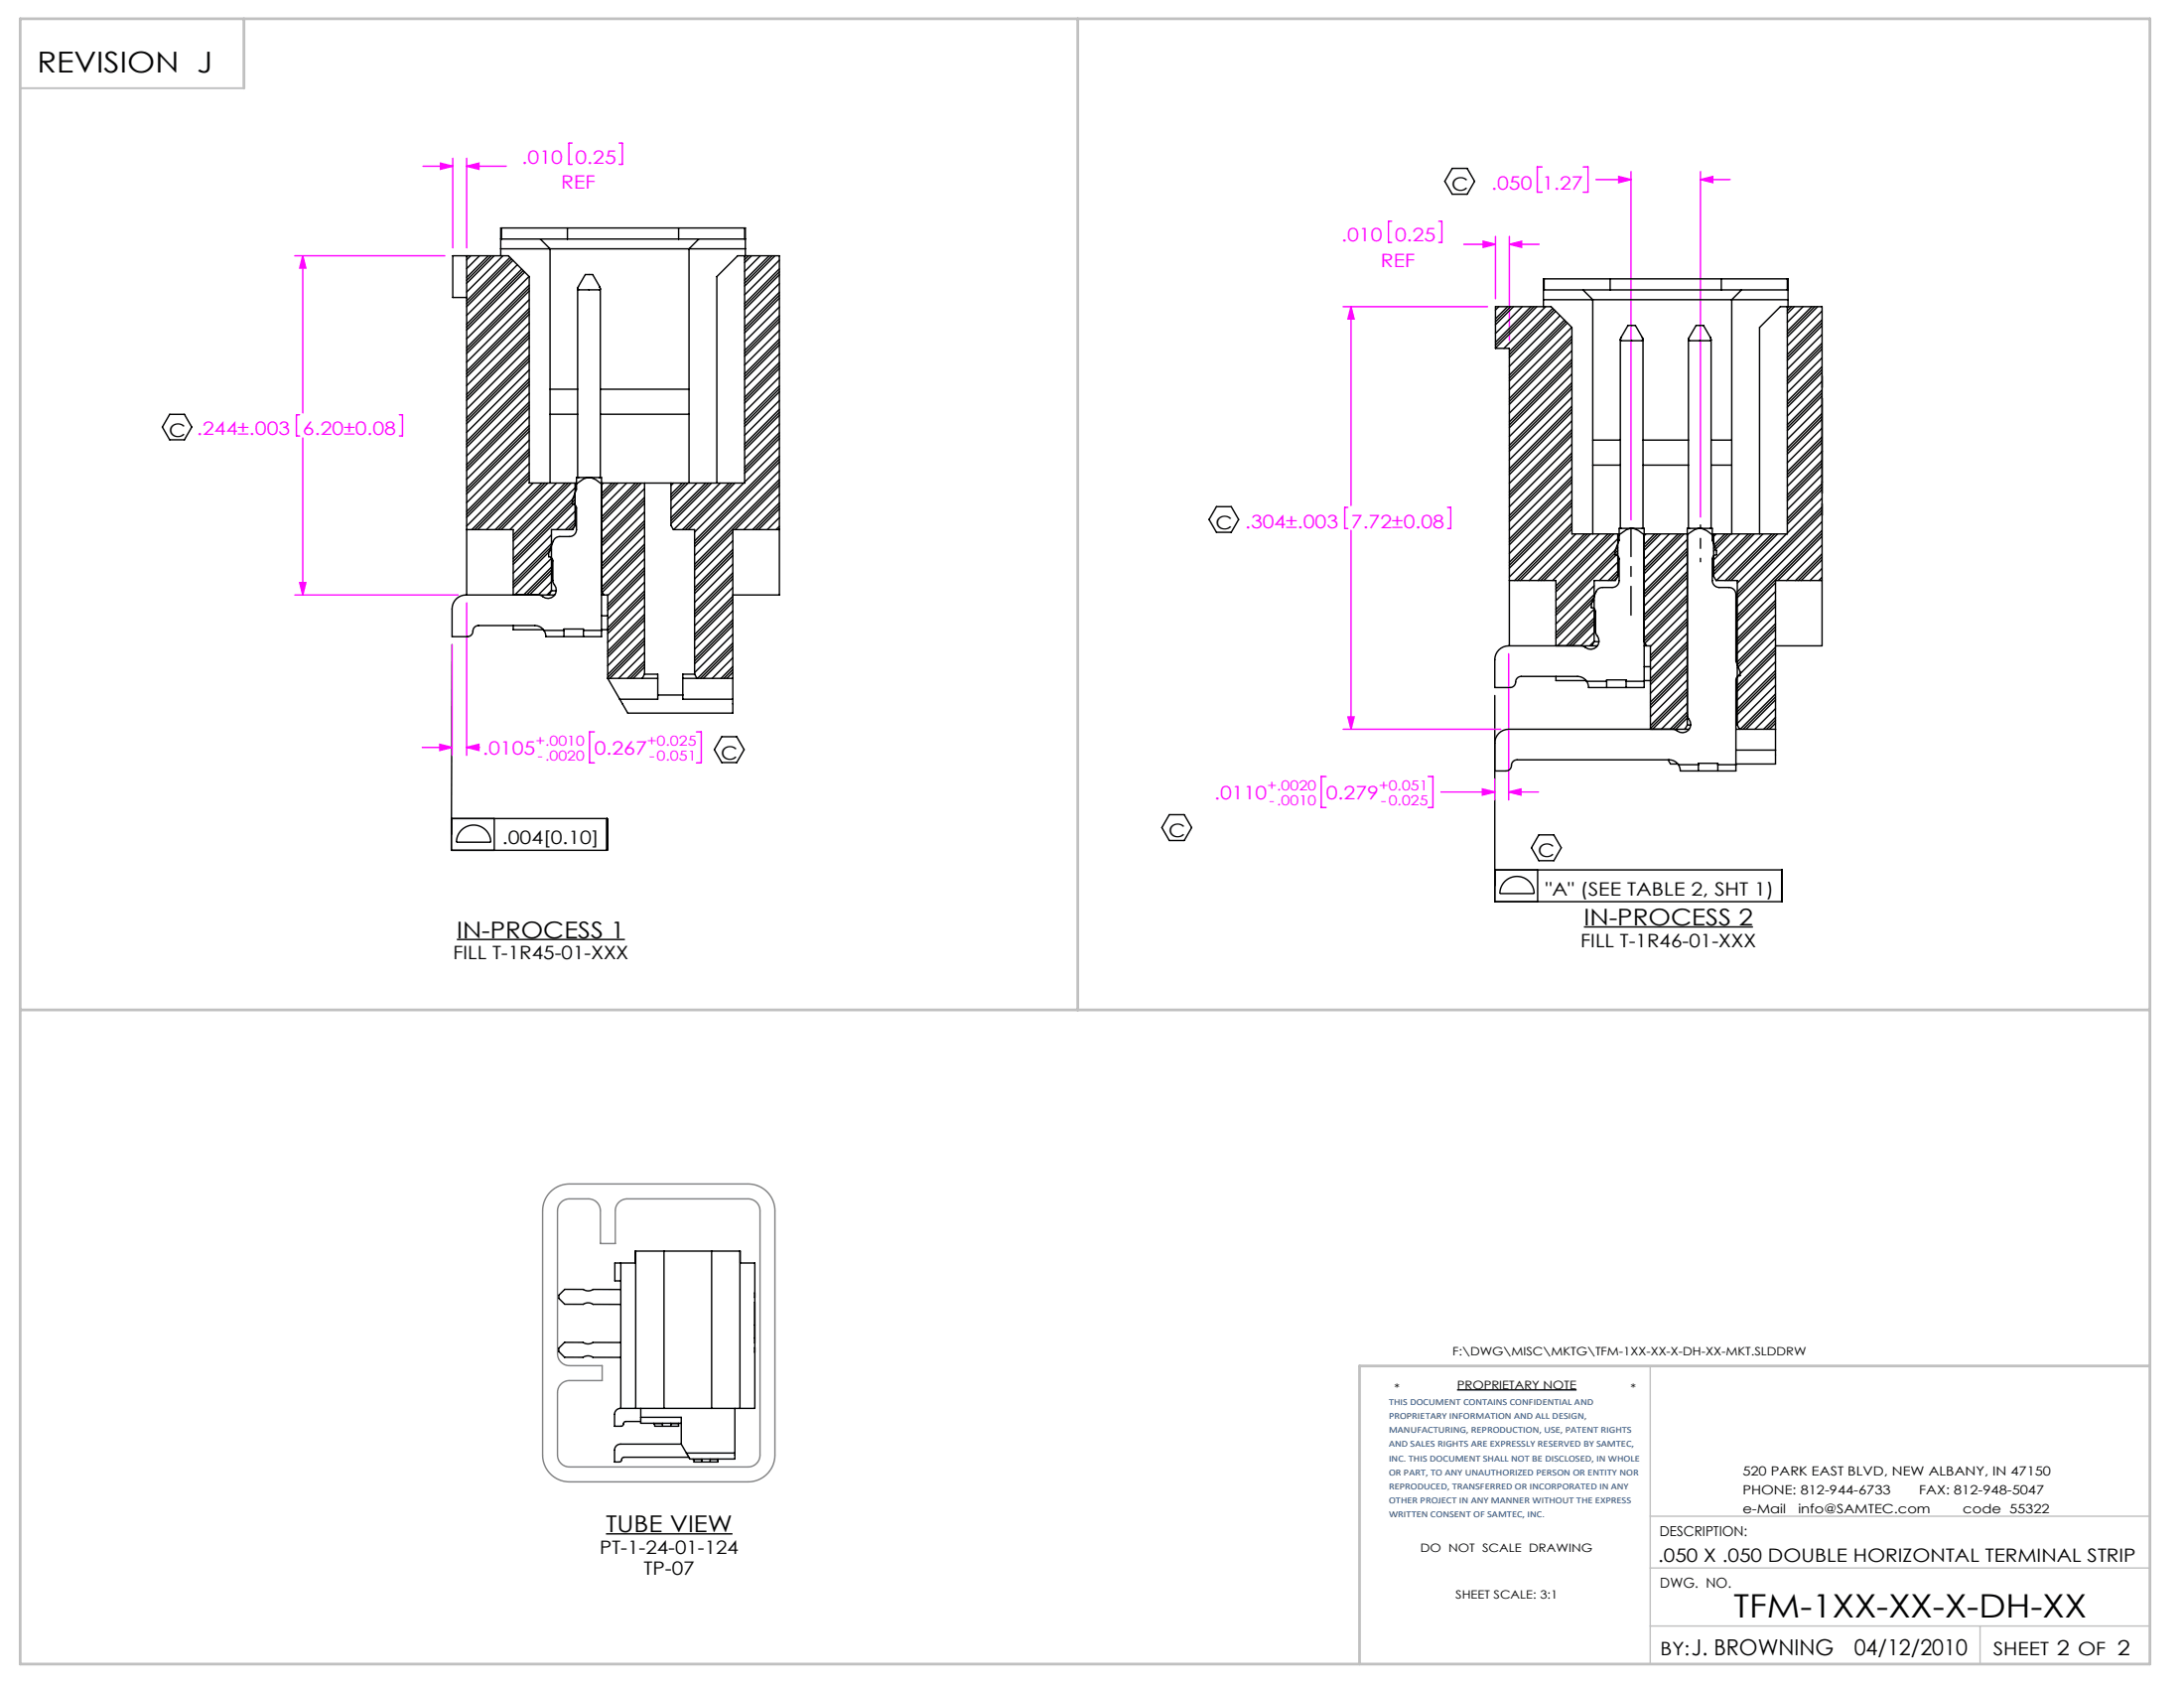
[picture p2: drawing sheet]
<svg xmlns="http://www.w3.org/2000/svg" width="279mm" height="216mm" viewBox="0 0 279 216" stroke-linecap="round" stroke-linejoin="round" font-family="sans-serif">
<g fill="none" stroke="#000" stroke-width=".18">
<path d="M185.8 21.5h1.9l.9 1.7-.9 1.6h-1.9l-1-1.6zM21.7 53h1.9l.9 1.6-.9 1.7h-1.9l-.9-1.7zM155.6 64.8h1.9l1 1.6-1 1.7h-1.9l-.9-1.7zM57.8 82.4l-.1 24.3M92.3 94.2h1.9l1 1.7-1 1.6h-1.9l-.9-1.6zM191.2 89v26.3h36.8v-4h-36.8M57.7 104.7h20v4.1h-20zM59 106.2a2.19 2.19 0 0 1 2.4-.5 2.19 2.19 0 0 1 1.4 2h-4.4a2.2 2.2 0 0 1 .6-1.5zM63.2 104.7v4.1M149.6 104.2h1.9l1 1.7-1 1.6h-1.9l-1-1.6zM192.5 112.7a2.19 2.19 0 0 1 2.4-.4 2.19 2.19 0 0 1 1.4 2h-4.4a2.2 2.2 0 0 1 .6-1.6zM196.7 111.3v4"/>
<path d="M196.9 106.8h1.9l.9 1.6-.9 1.7h-1.9l-1-1.7zM202.6 118.6h21.7M58.4 120.2h21.5M186.4 177.8h15.3M77.5 196.2h16.2"/>
</g>
<path d="M211.1 174.7v38.1M211.1 193.9h63.9M211.1 208h63.9M211.1 200.6h63.9M253.3 208v4.8" fill="none" stroke="#c0c0c0" stroke-width=".18"/>
<path d="M2.6 11.3h28.6" fill="none" stroke="#c0c0c0" stroke-width=".25"/>
<path d="M2.6 2.4h272.4v210.4h-272.4zM31.2 2.4v8.9M137.9 2.4v126.8M2.6 129.2h272.4M275 174.7h-101.1v38.1" fill="none" stroke="#c0c0c0" stroke-width=".35"/>
<g fill="none" stroke="#f0f" stroke-width=".18">
<path d="M73.2 18.3h-.4v2.7h.4M79.2 18.3h.4v2.7h-.4M37.7 32.7h19.2M38.7 32.7l.4 1.6h-.8zM38.7 32.7v20.1M54.1 21.3h3.8M56.3 20.9l1.6 .4-1.6 .4zM57.9 20.2v11.5M59.7 21.3l1.6-.4v.8zM59.7 20.2v11.5M59.7 21.3h5.1M171.8 39.2h18.5"/>
<path d="M172.8 39.2l.4 1.6h-.8zM172.8 39.2v25.5M178 28.3h-.4v2.7h.4M184.1 28.3h.4v2.7h-.4M187.3 31.2h4M189.7 30.9l1.6 .3-1.6 .4zM191.3 30.2v8M193.1 31.2l1.6-.3v.7zM193.1 30.2v13.3M193.1 31.2h3.8M197.3 21.4h-.6v3.2h.6M202.5 21.4h.7v3.2h-.7"/>
<path d="M204.2 23h4.5M207.1 22.6l1.6 .4-1.6 .4zM208.7 22v44.5M217.5 23l1.6-.4v.8zM217.5 22v44.1M217.5 23h3.9M38.3 53.1h-.4v2.7h.4M38.7 56v20.1M51.1 53.1h.4v2.7h-.4M37.7 76.1h20.9M38.3 74.5h.8l-.4 1.6zM59.7 77.1v19.5"/>
<path d="M172.4 64.9h-.4v2.7h.4M172.8 67.8v25.5M185.2 64.9h.4v2.7h-.4M54 95.6h3.8M56.3 95.2l1.5 .4-1.5 .4zM57.8 82.4v14.2M59.7 95.6l1.6-.4v.8zM59.7 95.6h1.6M76 93.6h-.6v4h.6M89.1 93.6h.6v4h-.6M169.6 99.3h-.6v4h.6M171.8 93.3h20.2"/>
<path d="M172.4 91.7h.8l-.4 1.6zM182.7 99.3h.6v4h-.6M191.2 99.6v2.7M193 83.6v18.7M184.3 101.3h6.9M189.7 100.9l1.5 .4-1.5 .4zM193 101.3l1.6-.4v.8zM193 101.3h3.8"/>
</g>
<path d="M70.4 152.4a3.4 3.4 0 0 1 2.4-1h22.9a3.4 3.4 0 0 1 3.4 3.5v31.2a3.4 3.4 0 0 1-3.4 3.4h-22.9a3.4 3.4 0 0 1-3.4-3.4v-31.2a3.4 3.4 0 0 1 1-2.5zM71.8 153.7l.3-.2 .6-.2h2.6a1.52 1.52 0 0 1 1.5 1.6v4.2h1.9v-4.2a1.52 1.52 0 0 1 1.5-1.6h15.5a1.52 1.52 0 0 1 1.5 1.6v31.2a1.52 1.52 0 0 1-1.5 1.5h-22.9a1.52 1.52 0 0 1-1.5-1.5v-8a1.52 1.52 0 0 1 1.5-1.5h4.2v-1.9h-4.2a1.52 1.52 0 0 1-1.5-1.6v-18.2l.2-.7z" fill="none" stroke="#808080" stroke-width=".18"/>
<path d="M208.7 67.5v11.2" fill="none" stroke="#000" stroke-width=".18" stroke-dasharray="15.2 1.3 1.3 1.3" stroke-dashoffset="11.6"/>
<path d="M217.5 67.1v4.8" fill="none" stroke="#000" stroke-width=".18" stroke-dasharray="15.2 1.3 1.3 1.3" stroke-dashoffset="14.8"/>
<path d="M56.3 20.9l1.6 .4-1.6 .4zM59.7 21.3l1.6-.4v.8zM38.7 32.7l.4 1.6h-.8zM38.3 74.5h.8l-.4 1.6zM56.3 95.2l1.5 .4-1.5 .4zM59.7 95.6l1.6-.4v.8zM189.7 30.9l1.6 .3-1.6 .4zM193.1 31.2l1.6-.3v.7zM172.8 39.2l.4 1.6h-.8zM172.4 91.7h.8l-.4 1.6zM217.5 23l1.6-.4v.8zM207.1 22.6l1.6 .4-1.6 .4zM193 101.3l1.6-.4v.8zM189.7 100.9l1.5 .4-1.5 .4z" fill="#f0f"/>
<g fill="none" stroke="#000" stroke-width=".18">
<path d="M59.7 32.7v43.4M59.9 32.7l-.2 .2M60.2 32.7l-.5 .5M61.3 32.7l-1.6 1.7M62.5 32.7l-2.8 2.8M62.8 32.7l-3.1 3.2M63.2 32.7l-3.5 3.5M64.1 32.7v-3.5h31.3v3.5M64.1 30.6h31.3M64.1 31.8h31.3M64.1 29.2v1.4M64.3 32.7l-4.6 4.7"/>
<path d="M65.2 32.9l-5.5 5.6M65.4 33.1l-5.7 5.8M65.6 33.3l-5.9 5.9M66.2 33.9l-6.5 6.4M66.7 34.4l-7 7.1M66.9 34.6l-7.2 7.2M67.1 34.8l-7.4 7.4M67.7 35.4l-8 7.9M67.7 35.4l-2.7-2.7h-7.1v5.3h1.8M67.7 35.4v26.4h6M67.7 37.2l-8 8M67.7 36.8l-8 8"/>
<path d="M67.7 39.8l-8 8M67.7 36.5l-8 8M67.7 39.5l-8 8M67.7 38.3l-8 8M69.1 30.6l1.3 1.2v30M72.6 29.2v1.4M73.9 36.9v24.2M73.9 36.9h.1M74.9 35.1h.9l1 1.8a.91 .91 0 0 1-.9 .2h-1.6a.25 .25 0 0 1-.4-.1 .25 .25 0 0 1 .1-.3zM76.7 36.7l.1 .1M76.8 36.9v24.2M86.8 29.2v1.4"/>
<path d="M89.4 30.6l-1.3 1.2v30M95.3 32.7v29.1h-18.4v19.6h-7.1l-.2-.8M95.3 29.2v1.4M95.4 32.7l-.1 .2M95.8 32.7l-.5 .5M96.1 32.7l-.8 .9M97.3 32.7l-2 2M98.4 32.7l-3.1 3.1M98.8 32.7l-3.5 3.5M99.1 32.7l-3.8 3.9M99.7 35.1l-4.4 4.5M99.7 38.1l-4.4 4.5"/>
<path d="M99.7 34.8l-4.4 4.4M99.7 37.8l-4.4 4.4M99.7 34.4l-4.4 4.4M99.7 37.4l-4.4 4.4M99.7 33.3l-4.4 4.4M99.7 36.3l-4.4 4.4M99.7 39.3l-4.4 4.4M191.7 39.2l-.4 .5M192.9 39.2l-1.6 1.6M193.2 39.2l-1.9 2M193.6 39.2l-2.3 2.3M194.7 39.2l-3.4 3.4"/>
<path d="M195.9 39.2l-4.6 4.6M196.2 39.2l-4.9 4.9M196.6 39.2l-5.3 5.3M197.5 39.2v-3.5h31.2v3.5M197.5 37.1h31.2M197.5 38.3h31.2M197.5 35.7v1.4M197.7 39.2l-5.3 5.4M198.6 39.4l-5.5 5.6M198.8 39.6l-5.7 5.8M199 39.8l-5.9 5.9M202.5 37.1l1.3 1.2v30"/>
<path d="M206 35.7v1.4M220.2 35.7v1.4M222.8 37.1l-1.3 1.2v30M228.7 35.7v1.4M228.7 39.2v29.1h-9.6M228.8 39.2l-.1 .2M229.2 39.2l-.5 .5M229.5 39.2l-.8 .9M230.7 39.2l-2 2M231.8 39.2l-3.1 3.2M232.2 39.2l-3.5 3.5M232.5 39.2l-3.8 3.9"/>
<path d="M233.1 39.8l-4.4 4.4M67.7 40.2l-8 8M67.7 43.2l-8 8M67.7 46.2l-8 8M67.7 49.2l-8 8M67.7 52.2l-8 8M67.7 55.2l-8 8M67.7 58.2l-8 8M67.7 42.8l-8 8M67.7 45.8l-8 8M67.7 48.8l-8 8M67.7 51.8l-8 8"/>
<path d="M67.7 54.8l-8 8M67.7 57.8l-8 8M67.7 42.4l-8 8.1M67.7 45.4l-8 8M67.7 48.4l-8 8M67.7 51.4l-8 8M67.7 54.4l-8 8M67.7 57.4l-8 8M67.7 41.3l-8 8M67.7 44.3l-8 8M67.7 47.3l-8 8M67.7 50.3l-8 8"/>
<path d="M67.7 53.3l-8 8M67.7 56.3l-8 8M67.7 59.3l-8 8M70.4 49.8h3.5M70.4 53h3.5M76.8 49.8h11.3M76.8 53h11.3M99.7 41.1l-4.4 4.5M99.7 44.1l-4.4 4.5M99.7 40.8l-4.4 4.4M99.7 43.7l-4.4 4.5M99.7 40.4l-4.4 4.4"/>
<path d="M99.7 43.4l-4.4 4.4M99.7 46.4l-4.4 4.4M99.7 42.3l-4.4 4.4M99.7 45.2l-4.4 4.5M99.7 47.1l-4.4 4.5M99.7 50.1l-4.4 4.5M99.7 53.1l-4.4 4.4M99.7 56.1l-4.4 4.4M99.7 59.1l-10.8 10.8M99.7 46.7l-4.4 4.5M99.7 49.7l-4.4 4.5M99.7 52.7l-4.4 4.5"/>
<path d="M99.7 55.7l-4.4 4.5M99.7 58.7l-10.8 10.9M99.7 49.4l-4.4 4.4M99.7 52.4l-4.4 4.4M99.7 55.3l-4.4 4.5M99.7 58.3l-10.8 10.9M99.7 48.2l-4.4 4.5M99.7 51.2l-4.4 4.5M99.7 54.2l-4.4 4.5M99.7 57.2l-4.4 4.5M199.6 40.4l-6.5 6.5M200.1 40.9l-7 7.1"/>
<path d="M200.3 41.1l-7.2 7.3M200.5 41.3l-7.4 7.4M201.1 41.9l-8 7.9M201.1 43.7l-8 8M201.1 46.7l-8 8M201.1 49.7l-8 8M201.1 52.7l-8 8M201.1 55.7l-8 8M201.1 58.7l-8 8M201.1 43.3l-8 8M201.1 46.3l-8 8M201.1 49.3l-8 8"/>
<path d="M201.1 52.3l-8 8M201.1 55.3l-8 8M201.1 58.3l-8 8M201.1 43l-8 8M201.1 46l-8 8M201.1 49l-8 8M201.1 52l-8 8M201.1 54.9l-8 8M201.1 57.9l-8 8M201.1 44.8l-8 8M201.1 47.8l-8 8M201.1 50.8l-8 8"/>
<path d="M201.1 53.8l-8 8M201.1 56.8l-8 8M201.1 59.8l-8 8M203.8 56.3h3.5M203.8 59.5h3.5M207.3 43.4v24.2M208.3 41.6h.9l1 1.8a.91 .91 0 0 1-.9 .2h-1.6a.25 .25 0 0 1-.4-.1 .25 .25 0 0 1 .1-.3zM210.1 43.2v.1M210.2 43.5v24.1M210.2 56.3h5.8M210.2 59.5h5.8M216 43.4v24.2"/>
<path d="M217 41.6h.9l1 1.8a.91 .91 0 0 1-.9 .2h-1.6a.25 .25 0 0 1-.4-.1 .25 .25 0 0 1 .1-.3zM218.8 43.2l.1 .1M218.9 43.5v24.1M218.9 56.3h2.6M218.9 59.5h2.6M233.1 48.1h.1M233.1 49.5h.1M233.1 57.7h.1M233.1 51h.1M233.1 41.6l-4.4 4.5M233.1 44.6l-4.4 4.5M233.1 47.6l-4.4 4.5"/>
<path d="M233.1 41.3l-4.4 4.4M233.1 44.3l-4.4 4.4M233.1 47.3l-4.4 4.4M233.1 50.3l-4.4 4.4M233.1 40.9l-4.4 4.4M233.1 43.9l-4.4 4.4M233.1 46.9l-4.4 4.4M233.1 49.9l-4.4 4.4M233.1 42.8l-4.4 4.4M233.1 45.8l-4.4 4.4M233.1 48.8l-4.4 4.4M233.1 50.6l-4.4 4.5"/>
<path d="M233.1 53.6l-4.4 4.5M233.1 56.6l-4.4 4.5M233.1 59.6l-4.4 4.5M233.1 53.2l-4.4 4.5M233.1 56.2l-4.4 4.5M233.1 59.2l-4.4 4.5M233.1 52.9l-4.4 4.4M233.1 55.9l-4.4 4.4M233.1 58.9l-4.4 4.4M233.1 51.8l-4.4 4.4M233.1 54.7l-4.4 4.5M233.1 57.7l-4.4 4.5"/>
<path d="M59.7 67.7h6v8.4M67.7 61.2l-6.6 6.5M67.7 60.8l-7 6.9M67.7 60.4l-7.3 7.3M68.2 61.8l-6 5.9M69.3 61.8l-5.9 5.9M69.7 61.8l-6 5.9M70.1 61.8l-6 5.9M70.5 75.6l-.3 .5M70.5 75.6h.7M70.5 70.3l-4.8 4.9M70.5 73.3l-2.8 2.8"/>
<path d="M70.5 69.9l-4.8 4.9M70.5 72.9l-3.1 3.2M70.5 69.5l-4.8 4.9M70.5 72.5l-3.5 3.6M70.5 75.5l-.5 .6M70.5 68.4l-4.8 4.9M70.5 71.4l-4.6 4.7M71 76.1h-11.4a1.78 1.78 0 0 0-1.8 1.8v3.5h2a.85 .85 0 0 0 .8-1l.2-.3 .4-.1h7.2a1.42 1.42 0 0 1 1.2 .6M71.2 61.8l-6 5.9M72.3 61.8l-6.6 6.6M72.7 61.8l-7 7M73.1 61.8l-7.4 7.4"/>
<path d="M73.5 67.3l-.4 .4M73.6 61.8v5.4l-.3 .5h-2.8v7.9M73.6 64.3l-7.9 7.9M73.6 63.9l-7.9 7.9M73.6 66.9l-.9 .8M73.6 63.5l-7.9 7.9M73.6 66.5l-1.3 1.2M73.6 62.4l-7.9 7.9M73.6 65.4l-2.4 2.3M73.7 61.9v.7l-.5 1.3v.6a.53 .53 0 0 1 .5 .5v2.7a.89 .89 0 0 1-.8 .9h-1.3a.89 .89 0 0 0-.8 .6l-.6 1.5v.5a.53 .53 0 0 1 .5 .5v2.5l.1 .4a1.12 1.12 0 0 1 .1 1.6 1.12 1.12 0 0 1-1.7 0l-.3-.1 1.6-1.7M75.3 61.1h-1.6v.8M75.3 61.1h1.6v.8l-.7-.6z"/>
<path d="M75.3 61.1a2.49 2.49 0 0 0-1.6 .8M76.9 76.1h.8v10.7M76.9 75.6l.4 .5M76.9 78.8h.8M77.2 61.8l-.3 .2M78.3 61.8l-1.4 1.3M78.7 61.8l-1.8 1.7M79 61.8l-2.1 2.1M80.2 61.8l-3.3 3.2M81.3 61.8l-4.4 4.3M81.7 61.8l-4.8 4.7M82 61.8l-5.1 5.1"/>
<path d="M82.5 61.8v24.4M82.5 63.6l-5.6 5.5M82.5 62.5l-5.6 5.5M82.5 64.4l-5.6 5.5M82.5 67.4l-5.6 5.5M82.5 70.3l-5.4 5.5M82.5 73.3l-4.8 4.8M82.5 76.3l-4.8 4.7M82.5 79.3l-4.8 4.7M82.5 64l-5.6 5.5M82.5 67l-5.6 5.5M82.5 70l-5.6 5.5"/>
<path d="M82.5 73l-4.8 4.7M82.5 76l-4.8 4.7M82.5 79l-4.8 4.7M82.5 66.6l-5.6 5.5M82.5 69.6l-5.6 5.5M82.5 72.6l-4.8 4.7M82.5 75.6l-4.8 4.7M82.5 78.6l-4.8 4.7M82.5 65.5l-5.6 5.5M82.5 68.5l-5.6 5.5M82.5 71.5l-4.8 4.7M82.5 74.5l-4.8 4.7"/>
<path d="M82.5 77.5l-4.8 4.7M85.8 61.8v5.4l.3 .5h2.8v18.5M86.2 61.8l-.4 .3M87.3 61.8l-1.5 1.4M87.7 61.8l-1.9 1.8M88 61.8l-2.2 2.2M89.2 61.8l-3.4 3.3M90.3 61.8l-4.5 4.4M90.6 61.8l-4.8 4.8M91 61.8l-5.2 5.2M91.7 61.8v-26.4l2.7-2.7h5.3v43.4h-5.9M92.1 61.8l-5.9 5.9"/>
<path d="M93.3 61.8l-6 5.9M93.6 61.8l-5.9 5.9M93.8 68l-4.9 4.9M93.8 71l-4.9 4.9M93.8 74l-4.9 4.9M93.8 70.7l-4.9 4.8M93.8 73.7l-4.9 4.8M93.8 70.3l-4.9 4.9M93.8 73.3l-4.9 4.9M93.8 69.2l-4.9 4.8M93.8 72.2l-4.9 4.8M93.8 75.1l-4.9 4.9"/>
<path d="M93.8 77l-4.9 4.9M93.8 76.6l-4.9 4.9M93.8 79.6l-4.9 4.9M93.8 76.3l-4.9 4.9M93.8 79.3l-4.9 4.9M93.8 78.1l-4.9 4.9M94 61.8l-5.9 5.9M95.1 61.8l-6.2 6.3M99.7 67.7h-5.9v23.5h-13.5l-2.6-4.4M99.7 62.1l-5.7 5.6M99.7 65.1l-2.7 2.6M99.7 61.7l-10.8 10.9"/>
<path d="M99.7 64.7l-3 3M99.7 67.7h.1M99.7 61.3l-10.8 10.9M99.7 64.3l-3.4 3.4M99.7 67.3l-.4 .4M99.7 60.2l-10.8 10.9M99.7 63.2l-4.5 4.5M99.7 66.2l-1.5 1.5M193.1 74.2h6v8.4M201.1 61.7l-8 8M201.1 64.7l-8 8M201.1 67.7l-6.6 6.5"/>
<path d="M201.1 61.3l-8 8M201.1 64.3l-8 8M201.1 67.3l-7 6.9M201.1 60.9l-8 8M201.1 63.9l-8 8M201.1 66.9l-7.3 7.3M201.1 62.8l-8 8M201.1 65.8l-8 8M201.6 68.3l-6 5.9M202.7 68.3l-5.9 5.9M203.1 68.3l-6 5.9M203.5 68.3l-6 5.9"/>
<path d="M203.9 76.8l-4.8 4.9M203.9 79.8l-2.8 2.8M203.9 76.4l-4.8 4.9M203.9 79.4l-3.2 3.2M203.9 76l-4.8 4.9M203.9 79l-3.5 3.6M203.9 74.9l-4.8 4.9M203.9 77.9l-4.6 4.7M204.6 68.3l-6 5.9M205.7 68.3l-6.6 6.6M206.1 68.3l-7 7M206.5 68.3l-7.4 7.4"/>
<path d="M206.9 73.9l-.4 .3M207 68.3v5.4l-.3 .5h-2.8v7.9M207 70.8l-7.9 7.9M207 70.4l-7.9 7.9M207 73.4l-.9 .8M207 70l-7.9 7.9M207 73l-1.3 1.2M207 68.9l-7.9 7.9M207 71.9l-2.4 2.3M207.1 68.4v.7l-.5 1.3v.6a.53 .53 0 0 1 .5 .5v2.7a.89 .89 0 0 1-.8 .9h-1.3a.89 .89 0 0 0-.8 .6l-.6 1.5v.5a.53 .53 0 0 1 .5 .5v2.5l.1 .4a1.12 1.12 0 0 1 0 1.6 1.12 1.12 0 0 1-1.6 0l-.3-.1 1.6-1.7M207.1 68.3h-6v-26.4l-2.7-2.7h-7.1v5.4h1.8v38M208.7 67.6h-1.6v.8"/>
<path d="M208.7 67.6a2.49 2.49 0 0 0-1.6 .8M208.7 67.6h1.6v.8l-.7-.5zM210.6 68.3l-.3 .2M211.7 68.3l-1.4 1.3M212.1 68.3l-1.8 1.7M212.4 68.3l-2.1 2.1M213.6 68.3l-3.3 3.2M214.7 68.3l-4.4 4.3M215.1 68.3l-4.8 4.7M215.4 68.3l-5.1 5.1M215.9 67.6h1.6a2.46 2.46 0 0 0-1.6 .8zM215.9 70.9l-5.6 5.5"/>
<path d="M215.9 73.9l-5.6 5.5M215.9 76.9l-5.5 5.4M215.9 79.8l-4.8 4.8M215.9 70.5l-5.6 5.5M215.9 73.5l-5.6 5.5M215.9 76.5l-5.6 5.5M215.9 79.5l-4.8 4.7M215.9 70.1l-5.6 5.5M215.9 73.1l-5.6 5.5M215.9 76.1l-5.6 5.5M215.9 79.1l-4.8 4.7M215.9 69l-5.6 5.5"/>
<path d="M215.9 72l-5.6 5.5M215.9 75l-5.6 5.5M215.9 78l-4.8 4.7M217.5 67.6h1.6v.8M217.5 67.6h.3l.6 .3 .7 .5M219.1 68.4v.7l.5 1.3v.6a.53 .53 0 0 0-.5 .5v2.7a.89 .89 0 0 0 .8 .9h1.3a.89 .89 0 0 1 .9 .9v8.6l.5 1.3v.5a.53 .53 0 0 0-.5 .6v11.6h-7.1l-.3-.8M219.2 68.3v5.4l.3 .5h2.8v18.5M219.6 68.3l-.4 .3M220.7 68.3l-1.5 1.4M221 68.3l-1.8 1.8M221.4 68.3l-2.2 2.2M222.5 68.3l-3.3 3.3"/>
<path d="M223.7 68.3l-4.5 4.4M224 68.3l-4.8 4.8M224.4 68.3l-5.2 5.2M225.1 68.3v-26.4l2.7-2.7h5.3v43.4h-6M225.5 68.3l-5.9 5.9M226.7 68.3l-6 5.9M227 68.3l-5.9 5.9M227.1 77.5l-4.8 4.9M227.1 77.2l-4.8 4.9M227.1 79.8l-4.8 4.9M227.1 78.7l-4.8 4.9M227.1 74.5l-4.8 4.9"/>
<path d="M227.1 76.8l-4.8 4.9M227.1 75.7l-4.8 4.9M227.4 68.3l-5.9 5.9M228.5 68.3l-6.2 6.3M233.1 74.2h-6v23.5h-5M233.1 61.6h.1M233.1 63h.1M233.1 64.5h.1M233.1 65.9h.1M233.1 62.6l-4.4 4.4M233.1 65.6l-10.8 10.8M233.1 71.6l-2.7 2.6"/>
<path d="M233.1 62.2l-4.4 4.5M233.1 65.2l-10.8 10.9M233.1 68.2l-10.8 10.9M233.1 71.2l-3 3M233.1 61.9l-4.4 4.4M233.1 64.8l-10.8 10.9M233.1 67.8l-10.8 10.9M233.1 73.8l-.4 .4M233.1 60.7l-4.4 4.5M233.1 63.7l-4.4 4.5M233.1 66.7l-10.8 10.9M233.1 72.7l-1.5 1.5"/>
<path d="M233.1 68.6l-5.7 5.6M233.1 74.2h.1M233.1 70.8l-3.4 3.4M233.1 69.7l-4.5 4.5M65.7 80v.5h3.8M69.6 80.6h2.5M72.1 81.4v-.9h2.5v.9M74.6 80.6h2.3M76.9 80.5h.8M77.7 86.8h6.4M82.5 86.2l-.3 .5M82.5 86.2h1.6v3.2h-4.8"/>
<path d="M82.5 82.3l-4.5 4.5M82.5 85.3l-1.5 1.5M82.5 81.9l-4.8 4.8M82.5 84.9l-1.9 1.9M82.5 81.6l-4.8 4.7M82.5 84.6l-2.2 2.2M82.5 80.5l-4.8 4.7M82.5 83.4l-3.4 3.4M84.1 88.9h3.2M87.3 86.8h6.5M88.9 86.2l.3 .6M88.9 86.2h-1.6v3.2h6.5"/>
<path d="M93.8 80l-4.9 4.9M93.8 83l-3.8 3.8M93.8 86l-.8 .8M93.8 82.6l-4.2 4.2M93.8 85.6l-1.2 1.2M93.8 82.3l-4.6 4.5M93.8 85.3l-1.6 1.5M93.8 81.1l-4.9 4.9M93.8 84.1l-2.7 2.7M199.1 86.5v.6h3.8M203 87.1l.2 .8h7.1v-19.6h5.6v24.4M203 87.1h2.5"/>
<path d="M203.9 82.1l-.3 .5M203.9 82.1h.7M203.9 82l-.5 .6M204.4 82.6h-11.4a1.78 1.78 0 0 0-1.8 1.8v3.5h2a.85 .85 0 0 0 .7-.9l.3-.4 .4-.1h7.2a1.42 1.42 0 0 1 1.2 .6M205.5 87.9v-.9h2.5v.9M208 87.1h2.3M210.3 87.1h.8M210.3 82.6h.8v10.7M210.3 82.1l.3 .5M210.3 85.3h.8M213.4 97.2l.3 .5h1M214.7 97.8h2.6"/>
<path d="M215.6 93.2l-.1 .1M215.9 91.4v.4a1.12 1.12 0 0 1 .1 1.6 1.12 1.12 0 0 1-1.6 0l-.4-.1M215.9 92.7l-.4 .6M215.9 92.7h.4M215.9 82.8l-4.8 4.8M215.9 85.8l-4.8 4.7M215.9 88.8l-4.5 4.5M215.9 91.8l-1.5 1.5M215.9 82.5l-4.8 4.7M215.9 85.5l-4.8 4.7M215.9 88.5l-4.8 4.7M215.9 91.4l-1.9 1.9"/>
<path d="M215.9 82.1l-4.8 4.7M215.9 85.1l-4.8 4.7M215.9 88.1l-4.8 4.7M215.9 91.1l-2.2 2.2M215.9 81l-4.8 4.7M215.9 84l-4.8 4.7M215.9 87l-4.8 4.7M215.9 90l-3.4 3.3M216.1 93.3h-23.1a1.78 1.78 0 0 0-1.8 1.8v3.5h1.4a.85 .85 0 0 0 .8-1l.3-.3 .4-.1h19.4a1.42 1.42 0 0 1 1.2 .6M217.3 98.6v-1h2.5v1M219.8 97.8h2.3M222.1 93.3h5"/>
<path d="M222.1 92.7h.2M222.1 95.9h5M222.3 92.7l.3 .6M227.1 80.5l-4.8 4.9M227.1 81.7l-4.8 4.8M227.1 83.5l-4.8 4.9M227.1 86.5l-4.8 4.9M227.1 89.5l-3.7 3.8M227.1 92.5l-.7 .8M227.1 80.2l-4.8 4.8M227.1 83.2l-4.8 4.8M227.1 86.1l-4.8 4.9"/>
<path d="M227.1 89.1l-4.1 4.2M227.1 92.1l-1.1 1.2M227.1 82.8l-4.8 4.9M227.1 85.8l-4.8 4.9M227.1 88.8l-4.5 4.5M227.1 91.8l-1.5 1.5M227.1 84.6l-4.8 4.9M227.1 87.6l-4.8 4.9M227.1 90.6l-2.6 2.7M79.4 163.8h-.7v-2.3h2.6v-1.5h13.4v1.5h1.9v18.6h-17.2a.76 .76 0 0 0-.8 .8v1.5h1l.1-.2 .1-.3 .2-.1h2M79.4 171.7h-3.5a1.14 1.14 0 0 1-1.3 0h-2.4l-.7 .7v.4l.7 .8h2.4a1.14 1.14 0 0 1 1.3 0h3.5M79.4 164.9h-3.5a1.14 1.14 0 0 1-1.3 0h-2.4l-.7 .8v.4l.7 .7h2.4a1.14 1.14 0 0 1 1.3 0h3.5"/>
<path d="M79.4 161.5v18.6M81.3 160v20.1M84.9 160v20.1M91 160v20.1M94.7 160v20.1M96.6 166.6v5.2M96.6 165.4v.6M96.6 172.4v.6M96.6 169.5h.1M96.6 171.1h.1M82 180.1v1.9h5.2M82 181.3h5.2v3.4"/>
<path d="M83.6 182l.1 .1M83.7 182.1h1.1M84.8 182v.4M85.8 182v.4M85.8 182.1h1M86.8 182v.4h-3l-.1-.3M87.2 184.7h-7.8a.76 .76 0 0 0-.8 .8v1.5h.7l.2-.1 .1-.4 .2-.1h8.3M87.8 185.9h6.2M88.7 186.6v.1M88.7 186.7h1.1M89.8 186.6v.4M90.9 186.7h.9"/>
<path d="M90.9 186.6v.4M91.8 186.6v.4h-3l-.1-.3M94 180.1v6.5h-5.7l-1.1-1.9"/>
</g>
<text font-size="4.1" x="221.8" y="206.9">TFM-1XX-XX-X-DH-XX</text>
<text font-size="3.7" x="4.8" y="9.3">REVISION J</text>
<g font-size="3">
<text x="58.4" y="120">IN-PROCESS 1</text>
<text x="202.6" y="118.3">IN-PROCESS 2</text>
<text x="77.5" y="196">TUBE VIEW</text>
</g>
<g font-size="2.8">
<text x="216.4" y="211.6">J. BROWNING</text>
<text x="237.2" y="211.6">04/12/2010</text>
</g>
<g font-size="2.4" fill="#f0f">
<text x="66.8" y="20.9">.010</text>
<text x="73.6" y="20.9">0.25</text>
<text x="71.8" y="24.1">REF</text>
<text x="190.8" y="24.2">.050</text>
<text x="197.3" y="24.2">1.27</text>
<text x="171.6" y="30.9">.010</text>
<text x="176.6" y="34.1">REF</text>
<text x="178.4" y="30.9">0.25</text>
<text x="38.7" y="55.7">6.20±0.08</text>
<text x="172.8" y="67.5">7.72±0.08</text>
<text x="61.7" y="96.5">.0105</text>
<text x="76" y="96.5">0.267</text>
<text x="155.4" y="102.2">.0110</text>
<text x="169.6" y="102.2">0.279</text>
</g>
<g font-size="2.4">
<text x="185.7" y="24.4">C</text>
<text x="21.6" y="55.8">C .244±.003</text>
<text x="155.5" y="67.6">C .304±.003</text>
<text x="92.2" y="97.1">C</text>
<text x="149.5" y="107.1">C</text>
<text x="64.2" y="108">.004[0.10]</text>
<text x="196.8" y="109.6">C</text>
<text x="197.7" y="114.6">&quot;A&quot; (SEE TABLE 2, SHT 1)</text>
<text x="58" y="122.7">FILL T-1R45-01-XXX</text>
<text x="202.2" y="121.1">FILL T-1R46-01-XXX</text>
<text x="76.7" y="198.7">PT-1-24-01-124</text>
<text x="82.4" y="201.4">TP-07</text>
<text x="212.1" y="199.7">.050 X .050 DOUBLE HORIZONTAL TERMINAL STRIP</text>
<text x="212.4" y="211.7">BY:</text>
<text x="255" y="211.7">SHEET 2 OF 2</text>
</g>
<g font-size="1.8" fill="#f0f">
<text x="68.5" y="95.4">+.0010</text>
<text x="82.8" y="95.4">+0.025</text>
<text x="68.8" y="97.3">-.0020</text>
<text x="83.1" y="97.3">-0.051</text>
<text x="162.1" y="101.1">+.0020</text>
<text x="176.4" y="101.1">+0.051</text>
<text x="162.4" y="103">-.0010</text>
<text x="176.7" y="103">-0.025</text>
</g>
<g font-size="1.8">
<text x="212.3" y="196.5">DESCRIPTION:</text>
<text x="212.4" y="203">DWG. NO.</text>
</g>
<g font-size="1.6">
<text x="222.9" y="188.8">520 PARK EAST BLVD, NEW ALBANY, IN 47150</text>
<text x="222.9" y="191.2">PHONE: 812-944-6733</text>
<text x="245.5" y="191.2">FAX: 812-948-5047</text>
<text x="222.9" y="193.6">e-Mail</text>
<text x="230" y="193.6">info@SAMTEC.com</text>
<text x="251.1" y="193.6">code 55322</text>
</g>
<g font-size="1.5">
<text x="185.8" y="173.4">F:\DWG\MISC\MKTG\TFM-1XX-XX-X-DH-XX-MKT.SLDDRW</text>
<text x="178.4" y="178.1">*</text>
<text x="186.4" y="177.7">PROPRIETARY NOTE</text>
<text x="208.6" y="178.1">*</text>
<text x="181.7" y="198.5">DO NOT SCALE DRAWING</text>
<text x="186.2" y="204.5">SHEET SCALE: 3:1</text>
</g>
<g font-size="1.2" fill="#1f497d">
<text x="177.7" y="179.7">THIS DOCUMENT CONTAINS CONFIDENTIAL AND</text>
<text x="177.7" y="181.5">PROPRIETARY INFORMATION AND ALL DESIGN,</text>
<text x="177.7" y="183.3">MANUFACTURING, REPRODUCTION, USE, PATENT RIGHTS</text>
<text x="177.7" y="185.1">AND SALES RIGHTS ARE EXPRESSLY RESERVED BY SAMTEC,</text>
<text x="177.7" y="186.9">INC. THIS DOCUMENT SHALL NOT BE DISCLOSED, IN WHOLE</text>
<text x="177.7" y="188.7">OR PART, TO ANY UNAUTHORIZED PERSON OR ENTITY NOR</text>
<text x="177.7" y="190.5">REPRODUCED, TRANSFERRED OR INCORPORATED IN ANY</text>
<text x="177.7" y="192.3">OTHER PROJECT IN ANY MANNER WITHOUT THE EXPRESS</text>
<text x="177.7" y="194.1">WRITTEN CONSENT OF SAMTEC, INC.</text>
</g>
</svg>
